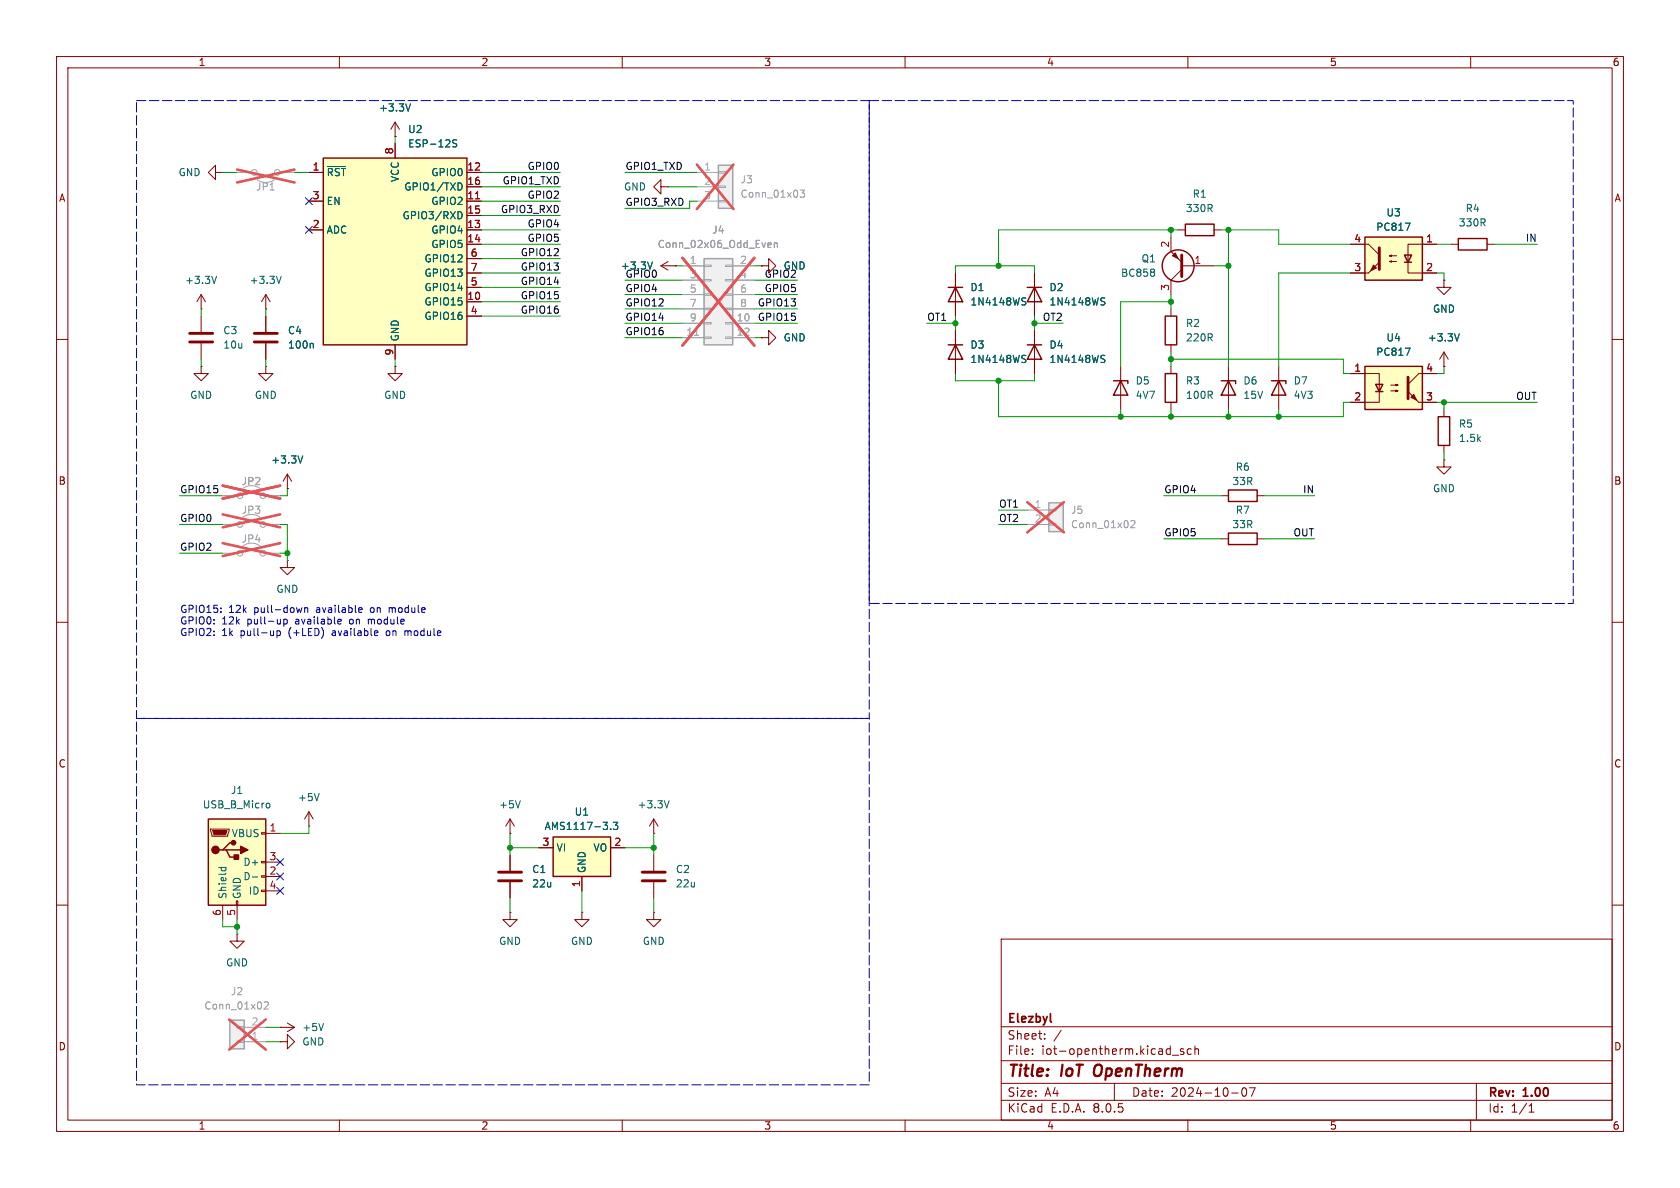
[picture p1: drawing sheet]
<svg xmlns="http://www.w3.org/2000/svg" width="297mm" height="210mm" viewBox="0 0 297 210" stroke-linecap="round" stroke-linejoin="round" font-family="sans-serif">
<g fill="none" stroke="#840000" stroke-width=".18">
<path d="M10 10h277v190h-277zM12 12h273v186h-273zM60 10v2M110 10v2M160 10v2M210 10v2M260 10v2M10 60h2M47 55.9v2.8M285 60h2M47 60.7v2.8M50.8 99.1v1.2h1.3l-1.3 1.3-1.3-1.3h1.3"/>
<path d="M50.8 99.1h.1M10 110h2M285 110h2M10 160h2M285 160h2M177 166h108v32h-108zM60 198v2M110 198v2M160 198v2M177 194.5h108M177 191.5h108M177 187.5h108"/>
<path d="M177 181.5h108M182.5 186.3v.1M182.5 185.5v.1M184.7 183.6v.1M184.7 182.8v.1M187.6 182.1l-1.3 2M197 191.5v3M207.2 186.5h1.2M209.2 185.5l-.3-.1-.2 .2v.2l.5 .2v.3h-.5M210 198v2M210.6 185.5l-.4-.1-.3 .3v.4l.1 .2h.6M211.2 185.5l.3-.1 .3 .1 .1 .9"/>
<path d="M211.2 184.9v1.5M217.7 193.2h1.2M219.7 192.4l.2-.1a.81 .81 0 0 1 .6 .6 .81 .81 0 0 1-.3 .8l-.2 .1a.81 .81 0 0 1-.3-1.4zM220.9 192.3h1l-.7 1.5M260 198v2M261 191.5v6.5M270.3 196.6h.9M270.3 195.5l.4-.4v1.5"/>
</g>
<path d="M193.6 188.5a1.5 1.5 0 0 0 0 1.6" fill="none" stroke="#840000" stroke-width=".4"/>
<path d="M185.8 180.6l.1 .1" fill="none" stroke="#840000" stroke-width=".3"/>
<path d="M45 58.9h4M45 60.5h4" fill="none" stroke="#840000" stroke-width=".51"/>
<path d="M55.2 60.7l.2 .2v.6" fill="none" stroke="#006464" stroke-width=".18"/>
<g fill="none" stroke="#a1a1a1" stroke-width=".18">
<path d="M39.4 97.8h2.5M42.9 96.5a2.54 2.54 0 0 1 3.1 0M47 97.8h2.5"/>
<circle cx="42.4" cy="97.8" r=".51"/>
<circle cx="46.5" cy="97.8" r=".51"/>
</g>
<path d="M39.4 96l10.1 2.3M49.5 96l-10.1 2.3" fill="none" stroke="#e65255" stroke-width=".46"/>
<path d="M241.3 41.9h10.2v7.6h-10.2z" fill="#ffffc2"/>
<path d="M241.3 41.9h10.2v7.6h-10.2zM248.3 45.1h1.3l-.7 1.3zM248.3 46.4h1.3M257.8 42.2h5.1v2h-5.1zM206 66h2v5.1h-2zM215.9 67.3h2.5v.5M217.2 67.3l1.2 2.6h-2.5zM224.8 67.3h2.5v.5M226.1 67.3l1.2 2.6h-2.5zM217.2 94.2h5v2.1h-5zM217.2 86.6h5v2h-5z" fill="none" stroke="#840000" stroke-width=".25"/>
<g fill="none" stroke="#840000" stroke-width=".18">
<path d="M116.8 33v-1.2l-1.2 1.2 1.2 1.3v-1.3h1.3M118.1 33h.1M35.6 54.6h.1M35.6 52.1v2.5M35.6 55.9v2.8M35.6 52.1l-.8 1.2M35.6 52.1l.7 1.2M47 54.6h.1M47 52.1l-.8 1.2M47 52.1v2.5M47 52.1l.8 1.2M238.8 43.2h3.1l1.9 1.9"/>
<path d="M238.8 48.3h3.1M245.6 46.2l.4-.1v.3l-.4-.2h1.3M245.6 45.2l.4-.1v.2l-.4-.1h1.3M254 43.2h-5.1v5.1h5.1M255.3 49.5v1.3h1.2l-1.2 1.3-1.3-1.3h1.3M255.3 49.5h.1M256.5 43.2h1.3M262.9 43.2h1.3M35.6 64.8v1.2h1.2l-1.2 1.3-1.3-1.3h1.3M35.6 64.8h.1M35.6 60.7v2.8M47 64.8v1.2h1.3l-1.3 1.3-1.3-1.3h1.3"/>
<path d="M47 64.8h.1M207 64.8v1.2M207 71.1v1.3M217.2 64.8v7.6M226.1 64.8v7.6M50.8 86.4h.1M50.8 83.8l-.8 1.3M50.8 83.8v2.6M50.8 83.8l.8 1.3M215.9 95.3h1.3M215.9 87.6h1.3M222.2 95.3h1.3"/>
<path d="M222.2 87.6h1.3"/>
</g>
<g fill="#840000" stroke="#840000" stroke-width=".18">
<path d="M241.9 48.3l1.9-1.9z"/>
<path d="M242.8 46.9l.5 .5-1 .5z"/>
</g>
<path d="M33.5 58.9h4.1M243.8 43.8v3.8M33.5 60.5h4.1" fill="none" stroke="#840000" stroke-width=".51"/>
<path d="M248.4 39.4h.9l-.6 1.3M38.3 48.8l-.4 1.3M49.7 48.8l-.4 1.3M53.5 80.6l-.4 1.3" fill="none" stroke="#006464" stroke-width=".18"/>
<g fill="none" stroke="#a1a1a1" stroke-width=".18">
<path d="M39.4 92.7h2.5M39.4 87.6h2.5M42.9 91.4a2.54 2.54 0 0 1 3.1 0M42.9 86.4a2.54 2.54 0 0 1 3.1 0M47 92.7h2.5M47 87.6h2.5"/>
<circle cx="42.4" cy="92.7" r=".51"/>
<circle cx="42.4" cy="87.6" r=".51"/>
<circle cx="46.5" cy="92.7" r=".51"/>
<circle cx="46.5" cy="87.6" r=".51"/>
</g>
<path d="M39.4 90.9l10.1 2.3M39.4 85.9l10.1 2.2M49.5 90.9l-10.1 2.3M49.5 85.9l-10.1 2.2" fill="none" stroke="#e65255" stroke-width=".46"/>
<path d="M185.4 88.9h2.6v5.1h-2.6z" fill="#f0f0f0"/>
<path d="M181.6 90.2h3.8M181.6 92.7h3.8M185.4 92.6h1.3v.2h-1.3zM185.4 90h1.3v.3h-1.3z" fill="none" stroke="#a1a1a1" stroke-width=".18"/>
<path d="M185.4 88.9h2.6v5.1h-2.6z" fill="none" stroke="#a1a1a1" stroke-width=".25"/>
<path d="M199.9 92.1l.5-.1 .3 .4-.8 .9h.8" fill="none" stroke="#989898" stroke-width=".18"/>
<path d="M181.6 88.8l6.5 5.3M188.1 88.8l-6.5 5.3" fill="none" stroke="#e65255" stroke-width=".46"/>
<path d="M198.1 64.8v7.6M41.9 165.1v1.3h1.3l-1.3 1.2-1.3-1.2h1.3M41.9 165.1h.1" fill="none" stroke="#840000" stroke-width=".18"/>
<path d="M196.8 67.3h2.6v.5M198.1 67.3l1.3 2.6h-2.6z" fill="none" stroke="#840000" stroke-width=".25"/>
<path d="M40.6 180.3h2.6v5.1h-2.6z" fill="#f0f0f0"/>
<path d="M41.9 181.5h1.3v.2h-1.3zM41.9 184h1.3v.3h-1.3zM43.2 184.2h3.8M43.2 181.6h3.8" fill="none" stroke="#a1a1a1" stroke-width=".18"/>
<path d="M40.6 180.3h2.6v5.1h-2.6z" fill="none" stroke="#a1a1a1" stroke-width=".25"/>
<path d="M46.7 177.2l.5-.1 .2 .4-.7 .9h.7" fill="none" stroke="#989898" stroke-width=".18"/>
<path d="M40.5 180.2l6.5 5.3M47 180.2l-6.5 5.3" fill="none" stroke="#e65255" stroke-width=".46"/>
<path d="M49.5 184.2h1.3v-1.3l1.3 1.3-1.3 1.2v-1.2M49.5 184.2h.1" fill="none" stroke="#840000" stroke-width=".18"/>
<path d="M36.8 144.8h10.2v15.2h-10.2z" fill="#ffffc2"/>
<path d="M167.6 50.8h2.6M168.9 50.8l1.3 2.5h-2.6zM167.6 61h2.6M168.9 61l1.3 2.5h-2.6zM181.6 61h2.5M182.9 61l1.2 2.5h-2.5zM36.8 144.8h10.2v15.2h-10.2zM39.4 150.2h.6l.6 1.3h1.3M40 150.2h2.5M41.3 149h-.7l-1.2 1.2h-.7" fill="none" stroke="#840000" stroke-width=".25"/>
<g fill="#840000" stroke="#840000" stroke-width=".25">
<path d="M42.5 149.6l1.3 .6-1.3 .7z"/>
<path d="M41.4 151.1h.8v.8h-.8z"/>
<circle cx="38.1" cy="150.2" r=".63"/>
<circle cx="41.3" cy="149" r=".38"/>
</g>
<g fill="none" stroke="#840000" stroke-width=".18">
<path d="M168.9 48.3v7.6M168.9 58.4v7.6M182.9 58.4v7.6M255.3 64.8h.1M255.3 62.2l-.8 1.3M255.3 62.2v2.6M255.3 62.2l.7 1.3M255.3 81.3v1.3h1.2l-1.2 1.2-1.3-1.2h1.3M255.3 81.3h.1M37.2 146.6h3.3v.2l-.2 1h-2.8zM41.8 159.3h.2v.7h-.2zM46.2 157.4h.8v.2h-.8z"/>
<path d="M46.2 154.8h.8v.3h-.8zM46.2 152.3h.8v.2h-.8zM46.2 147.2h.8v.2h-.8zM47 147.3h2.5M47 154.9h2.5M47 152.4h2.5M47 157.5h2.5M39.4 160v2.6M41.9 160v2.6M49.5 181.6h.1M49.5 181.6h2.6M50.8 180.8l1.3 .8"/>
<path d="M52.1 181.6l-1.3 .8"/>
</g>
<path d="M37.6 146.8h2.5l-.2 .8h-2.1z" fill="#840000" stroke="#840000" stroke-width=".18"/>
<g fill="none" stroke="#006464" stroke-width=".18">
<path d="M180.9 53.3l.3 .1 .2 .3-.3 .2h-.3M180.9 52.6l.5 .1M258 59l-.4 1.3M180.9 63.4l.3 .1 .2 .3-.3 .3h-.3M180.9 62.8l.5 .1M194.8 63.4l.4 .1 .1 .3-.2 .3h-.3M194.8 62.8l.5 .1M38.7 153.3h1.2M39.2 153.3l-.1 .4M39.9 153.3v.4M44.6 155h1M47.3 142h.3l.1 .2v.5l-.4 .1"/>
<path d="M57.2 180.9l-.4 1.3"/>
</g>
<path d="M241.3 64.8h10.2v7.6h-10.2z" fill="#ffffc2"/>
<path d="M206 55.9h2v5.1h-2zM241.3 64.8h10.2v7.6h-10.2zM243.2 67.9h1.3l-.7 1.3zM243.2 69.2h1.3" fill="none" stroke="#840000" stroke-width=".25"/>
<g fill="none" stroke="#840000" stroke-width=".18">
<path d="M207 54.6v1.3M207 61v1.2M238.8 66h5v5.1h-5M245.9 69.1h1.2l-.3 .1v-.2l.3 .1M245.9 68.1h1.2l-.3 .1v-.3l.3 .2M250.8 71.1h3.2M254 66h-3.2l-1.9 1.9M115.6 147.3h.1M115.6 144.8v2.5M115.6 151.1v2.8M115.6 156v2.8M115.6 144.8l-.8 1.3"/>
<path d="M115.6 144.8l.7 1.3"/>
</g>
<g fill="#840000" stroke="#840000" stroke-width=".18">
<path d="M248.9 69.2l1.9 1.9z"/>
<path d="M249.9 69.7l.5 1-1-.5z"/>
</g>
<path d="M248.9 66.7v3.8M113.5 155.7h4.1M113.5 154.2h4.1" fill="none" stroke="#840000" stroke-width=".51"/>
<path d="M248.4 61.5h.9l-.6 1.3M118.3 141.5l-.4 1.3" fill="none" stroke="#006464" stroke-width=".18"/>
<path d="M127 29.2h2.5v7.6h-2.5z" fill="#f0f0f0"/>
<path d="M123.2 30.5h3.8M123.2 33h3.8M123.2 35.6h3.8M127 35.4h1.3v.3h-1.3zM127 32.9h1.3v.2h-1.3zM127 30.4h1.3v.2h-1.3z" fill="none" stroke="#a1a1a1" stroke-width=".18"/>
<path d="M127 29.2h2.5v7.6h-2.5z" fill="none" stroke="#a1a1a1" stroke-width=".25"/>
<path d="M141.4 33.6h.8l-.4 .5 .4 .1v.5l-.2 .2-.6-.2" fill="none" stroke="#989898" stroke-width=".18"/>
<path d="M123.2 29.1l6.5 7.9M129.7 29.1l-6.5 7.9" fill="none" stroke="#e65255" stroke-width=".46"/>
<path d="M90.2 147.3h.1M90.2 144.8l-.8 1.3M90.2 144.8v2.5M90.2 144.8l.7 1.3" fill="none" stroke="#840000" stroke-width=".18"/>
<path d="M92 141.5l-.4 1.3" fill="none" stroke="#006464" stroke-width=".18"/>
<path d="M97.8 148h10.1v6.9h-10.1z" fill="#ffffc2"/>
<g fill="none" stroke="#840000" stroke-width=".25">
<path d="M209.5 39.6h5.1v2.1h-5.1zM181.6 50.8h2.5M182.9 50.8l1.2 2.5h-2.5zM254.3 73.7h2v5h-2zM97.8 148h10.1v6.9h-10.1z"/>
<circle cx="208.3" cy="47" r="2.82"/>
</g>
<g fill="none" stroke="#840000" stroke-width=".18">
<path d="M38.1 30.5v-1.3l-1.3 1.3 1.3 1.3v-1.3h1.3M39.4 30.5h.1M69.8 24.1h.1M69.8 21.6l-.7 1.3M69.8 21.6v2.5M69.8 21.6l.8 1.3M116.8 47h2.6M116.8 47l1.3 .8M118.1 46.2l-1.3 .8M119.4 47h.1M134.6 59.7h1.3v-1.3l1.3 1.3-1.3 1.3v-1.3M134.6 59.7h.1"/>
<path d="M182.9 48.3v7.6M207 41.9v2.6l1.9 1.9M208.3 40.6h1.2M208.9 47.6l-1.9 1.9v2.6M208.9 47h5.7M214.6 40.6h1.3M69.8 64.8v1.2h1.3l-1.3 1.3-1.2-1.3h1.2M69.8 64.8h.1M255.3 72.4v1.3M255.3 78.7v1.3M54.6 146.1h.1M54.6 143.5l-.8 1.3"/>
<path d="M54.6 143.5v2.6M54.6 143.5l.8 1.3M90.2 151.1v2.8M90.2 156v2.8M95.2 149.9h2.6M102.9 154.9v2.6M107.9 149.9h2.6M90.2 161.3v1.3h1.2l-1.2 1.2-1.3-1.2h1.3M90.2 161.3h.1M102.9 161.3v1.3h1.2l-1.2 1.2-1.3-1.2h1.3M102.9 161.3h.1M115.6 161.3v1.3h1.2l-1.2 1.2-1.3-1.2h1.3"/>
<path d="M115.6 161.3h.1"/>
</g>
<path d="M72.6 18.4l-.5 1.2M115.3 46.3l-.4 1.3M194.8 53.3l.4 .1 .1 .3-.2 .2h-.3M194.8 52.6l.5 .1M204 47.6l.1 .2-.1 .3M204 48.2l.1 .2-.1 .4M56.4 140.3l-.4 1.2M107.9 146.5v.1M108.4 145.4h.8l-.4 .4 .4 .2v.5l-.2 .1-.6-.1" fill="none" stroke="#006464" stroke-width=".18"/>
<path d="M208.9 45.1v3.8M88.1 155.7h4.1M88.1 154.2h4.1" fill="none" stroke="#840000" stroke-width=".51"/>
<path d="M207.3 45.2l.5-.5 .5 1z" fill="#840000" stroke="#840000" stroke-width=".18"/>
<g fill="none" stroke="#a1a1a1" stroke-width=".18">
<path d="M41.9 30.5h2.5M45.5 31.8a2.54 2.54 0 0 0 3 0M49.5 30.5h2.6"/>
<circle cx="45" cy="30.5" r=".51"/>
<circle cx="49" cy="30.5" r=".51"/>
</g>
<path d="M41.9 30l10.2 2.3M52.1 30l-10.2 2.3" fill="none" stroke="#e65255" stroke-width=".46"/>
<path d="M124.5 45.7h5v15.3h-5z" fill="#f0f0f0"/>
<g fill="none" stroke="#a1a1a1" stroke-width=".18">
<path d="M120.6 47h3.9M120.6 57.2h3.9M120.6 59.7h3.9M120.6 49.5h3.9M120.6 52.1h3.9M120.6 54.6h3.9M124.5 59.6h1.2v.2h-1.2zM124.5 57h1.2v.3h-1.2zM124.5 54.5h1.2v.2h-1.2zM124.5 51.9h1.2v.3h-1.2zM124.5 49.4h1.2v.3h-1.2zM124.5 46.9h1.2v.2h-1.2z"/>
<path d="M128.3 59.6h1.2v.2h-1.2zM128.3 57h1.2v.3h-1.2zM128.3 54.5h1.2v.2h-1.2zM128.3 51.9h1.2v.3h-1.2zM128.3 49.4h1.2v.3h-1.2zM128.3 46.9h1.2v.2h-1.2zM129.5 47h3.8M129.5 57.2h3.8M129.5 59.7h3.8M129.5 49.5h3.8M129.5 52.1h3.8M129.5 54.6h3.8"/>
</g>
<path d="M124.5 45.7h5v15.3h-5z" fill="none" stroke="#a1a1a1" stroke-width=".25"/>
<path d="M122.8 59.3h.7" fill="none" stroke="#aaa" stroke-width=".18"/>
<path d="M135.9 42.9l.4 .1v.2l-.6 .1M136.3 43.7l-.4 .1M136.9 43l.2-.1 .3 .1v.8M136.9 42.9v.9" fill="none" stroke="#989898" stroke-width=".18"/>
<path d="M120.6 45.6l12.7 15.5M133.3 45.6l-12.7 15.5" fill="none" stroke="#e65255" stroke-width=".46"/>
<path d="M134.6 47h1.3v-1.3l1.3 1.3-1.3 1.3v-1.3M134.6 47h.1" fill="none" stroke="#840000" stroke-width=".18"/>
<path d="M57.1 27.9h25.4v33.1h-25.4z" fill="#ffffc2"/>
<path d="M57.1 27.9h25.4v33.1h-25.4z" fill="none" stroke="#840000" stroke-width=".25"/>
<g fill="none" stroke="#840000" stroke-width=".18">
<path d="M54.6 30.5h2.5M54.6 35.6h2.5M69.8 24.1h.1M69.8 25.4v2.5M82.5 30.5h2.6M82.5 35.6h2.6M82.5 38.1h2.6M82.5 33h2.6M47 55.9v2.8M54.6 40.6h2.5M82.5 53.3h2.6M82.5 40.6h2.6"/>
<path d="M82.5 43.2h2.6M82.5 55.9h2.6M82.5 50.8h2.6M82.5 45.7h2.6M82.5 48.3h2.6M119.4 47h.1M134.6 59.7h.1M134.6 47h.1M168.9 48.3v2.5M168.9 53.3v2.6M168.9 58.4v2.6M182.9 48.3v2.5"/>
<path d="M182.9 53.3v2.6M182.9 58.4v2.6M238.8 43.2h2.5M238.8 48.3h2.5M251.5 43.2h2.5M251.5 48.3h2.5M255.3 49.5h.1M47 60.7v2.8M69.8 61v2.5M168.9 63.5v2.5M182.9 63.5v2.5M238.8 66h2.5"/>
<path d="M238.8 71.1h2.5M251.5 66h2.5M251.5 71.1h2.5M255.3 64.8h.1M50.8 86.4h.1M90.2 151.1v2.8M90.2 156v2.8M95.2 149.9h2.6M102.9 154.9v2.6M107.9 149.9h2.6"/>
</g>
<g fill="none" stroke="#006464" stroke-width=".18">
<path d="M72.6 18.4l-.5 1.2M57.9 29.4h3.2M80.7 24.8l-.4-.1-.2 .1v.4l.5 .2 .1 .3-.2 .3-.5-.1M81 37.4a.64 .64 0 0 1 .7 .6 .64 .64 0 0 1-.7 .7M81.3 32.3a.68 .68 0 0 1 .4 .7 .68 .68 0 0 1-.4 .6M248.4 39.4h.9l-.6 1.3M115.3 46.3l-.4 1.3M180.9 53.3l.3 .1 .2 .3-.3 .2h-.3M180.9 52.6l.5 .1M194.8 53.3l.4 .1 .1 .3-.2 .2h-.3M194.8 52.6l.5 .1M258 59l-.4 1.3"/>
<path d="M55.2 60.7l.2 .2v.6M180.9 63.4l.3 .1 .2 .3-.3 .3h-.3M180.9 62.8l.5 .1M194.8 63.4l.4 .1 .1 .3-.2 .3h-.3M194.8 62.8l.5 .1M248.4 61.5h.9l-.6 1.3M53.5 80.6l-.4 1.3M107.9 146.5v.1M108.4 145.4h.8l-.4 .4 .4 .2v.5l-.2 .1-.6-.1"/>
</g>
<path d="M84.1 35.1h.7" fill="none" stroke="#a90000" stroke-width=".18"/>
<g fill="none" stroke="#0000c2" stroke-width=".18">
<path d="M39 108.1v.2M39 107.5v.1M49 111.5v1.3M49.4 111.6l.2 .2-.1 .4-.2 .2-.3-.1M50.2 109.5v1.2M50.7 109.5l.1 .2-.1 .5-.2 .1h-.3M53.4 107.4l-.3 .9-.2-.6M53.9 107.4v.9M53.9 107.5l.1-.1 .3 .1 .1 .8M59.9 109.5h.4v.3l-.6 .1M60.3 110.3h-.4M63.6 107.4l.4 .1v.2l-.6 .1"/>
<path d="M64 108.2l-.4 .1M65.1 109.5v.8M65.3 109.5l-.2 .1M66.6 111.5l.2 .3-.6 .1M66.7 112.3l-.1 .1M68.4 111.6l-.1 .2 .1 .5M68.8 107.4v.9M69 107.4l-.2 .1M71.6 111.5v.9M71.9 111.5l-.3 .1"/>
</g>
<path d="M24.1 17.8h129.6v109.2h-129.6zM153.7 17.8h124.4v88.9h-124.4zM24.1 127h129.6v64.8h-129.6z" fill="none" stroke="#0000c2" stroke-width=".18" stroke-dasharray="1.7 .6"/>
<g fill="none" stroke="#009600" stroke-width=".18">
<path d="M39.4 30.5h2.5M52.1 30.5h2.5M69.8 24.1v1.3M85.1 38.1h14M85.1 33h14M85.1 35.6h14M85.1 30.5h14M110.5 30.5h12.7M118.1 33h5.1M123.2 35.6h-1.3v1.2h-11.4M35.6 54.6v1.3M47 54.6v1.3"/>
<path d="M85.1 53.3h14M85.1 45.7h14M85.1 55.9h14M85.1 50.8h14M85.1 48.3h14M85.1 43.2h14M85.1 40.6h14M110.5 57.2h10.1M110.5 59.7h10.1M110.5 54.6h10.1M110.5 49.5h10.1M110.5 52.1h10.1"/>
<path d="M119.4 47h1.2M133.3 57.2h7.7M133.3 59.7h1.3M133.3 54.6h7.7M133.3 49.5h7.7M133.3 47h1.3M133.3 52.1h7.7M163.8 57.2h5.1M168.9 48.3v-1.3h14v1.3M168.9 55.9v2.5M182.9 57.2h5.1M182.9 55.9v2.5"/>
<path d="M207 53.3h-8.9v11.5M207 40.6v1.3M207 52.1v2.5M208.3 40.6h-31.8v6.4M214.6 47h2.6M215.9 40.6h10.2v2.6h12.7M217.2 40.6v24.2M238.8 48.3h-12.7v16.5M254 48.3h1.3v1.2M254 43.2h2.5M264.2 43.2h7.6M35.6 63.5v1.3"/>
<path d="M47 63.5v1.3M69.8 63.5v1.3M168.9 66v1.3h14v-1.3M176.5 67.3v6.4h61v-2.6h1.3M198.1 72.4v1.3M207 63.5h30.5v2.5h1.3M207 62.2v2.6M207 72.4v1.3M217.2 72.4v1.3M226.1 72.4v1.3M254 71.1h17.8M255.3 64.8v1.2h-1.3"/>
<path d="M255.3 71.1v1.3M31.7 92.7h7.7M31.7 97.8h7.7M31.7 87.6h7.7M49.5 92.7h1.3v6.4M49.5 97.8h1.3M50.8 86.4v1.2h-1.3M176.5 92.7h5.1M176.5 90.2h5.1M205.7 87.6h10.2M205.7 95.3h10.2M223.5 87.6h8.9"/>
<path d="M223.5 95.3h8.9M255.3 80v1.3M54.6 146.1v1.2h-5.1M90.2 147.3v3.8M90.2 158.8v2.5M90.2 149.9h5M102.9 157.5v3.8M110.5 149.9h5.1M115.6 147.3v3.8M115.6 158.8v2.5M39.4 162.6v1.2h2.5M41.9 162.6v2.5"/>
<path d="M47 184.2h2.5M47 181.6h2.5"/>
</g>
<path d="M54 35l1.2 1.2M55.2 35l-1.2 1.2M54 40l1.2 1.2M55.2 40l-1.2 1.2M48.9 154.3l1.2 1.2M48.9 156.9l1.2 1.2M48.9 151.8l1.2 1.2M50.1 154.3l-1.2 1.2M50.1 156.9l-1.2 1.2M50.1 151.8l-1.2 1.2" fill="none" stroke="#000084" stroke-width=".18"/>
<g fill="none" stroke="#a1a1a1" stroke-width=".18">
<path d="M120.6 47h3.9M120.6 57.2h3.9M120.6 59.7h3.9M120.6 49.5h3.9M120.6 52.1h3.9M120.6 54.6h3.9M129.5 47h3.8M129.5 57.2h3.8M129.5 59.7h3.8M129.5 49.5h3.8M129.5 52.1h3.8M129.5 54.6h3.8"/>
<path d="M39.4 87.6h2.5M47 87.6h2.5"/>
</g>
<path d="M120.6 45.6l12.7 15.5M133.3 45.6l-12.7 15.5M39.4 85.9l10.1 2.2M49.5 85.9l-10.1 2.2" fill="none" stroke="#e65255" stroke-width=".46"/>
<path d="M135.9 42.9l.4 .1v.2l-.6 .1M136.3 43.7l-.4 .1M136.9 43l.2-.1 .3 .1v.8M136.9 42.9v.9" fill="none" stroke="#989898" stroke-width=".18"/>
<path d="M122.8 59.3h.7" fill="none" stroke="#aaa" stroke-width=".18"/>
<g fill="#009600" stroke="#009600" stroke-width=".18">
<circle cx="168.9" cy="57.2" r=".46"/>
<circle cx="90.2" cy="149.9" r=".46"/>
<circle cx="41.9" cy="163.8" r=".46"/>
<circle cx="115.6" cy="149.9" r=".46"/>
<circle cx="50.8" cy="97.8" r=".46"/>
<circle cx="255.3" cy="71.1" r=".46"/>
<circle cx="207" cy="63.5" r=".46"/>
<circle cx="198.1" cy="73.7" r=".46"/>
<circle cx="207" cy="73.7" r=".46"/>
<circle cx="226.1" cy="73.7" r=".46"/>
<circle cx="217.2" cy="73.7" r=".46"/>
<circle cx="217.2" cy="47" r=".46"/>
<circle cx="217.2" cy="40.6" r=".46"/>
<circle cx="207" cy="40.6" r=".46"/>
<circle cx="176.5" cy="47" r=".46"/>
<circle cx="176.5" cy="67.3" r=".46"/>
<circle cx="182.9" cy="57.2" r=".46"/>
<circle cx="207" cy="53.3" r=".46"/>
</g>
<g font-size="2.8" fill="#840000">
<text x="178" y="190.9">Title:</text>
<text x="187.7" y="190.9">IoT</text>
<text x="194.3" y="190.9">OpenTherm</text>
</g>
<g font-size="2.1" fill="#840000">
<text x="178" y="184">Sheet:</text>
<text x="178" y="181.2">Elezbyl</text>
<text x="178" y="186.7">File:</text>
<text x="184.1" y="186.7">iot-opentherm.kicad_sch</text>
<text x="178" y="196.9">KiCad</text>
<text x="178" y="194.1">Size:</text>
<text x="184.7" y="194.1">A4</text>
<text x="185.7" y="196.9">E.D.A.</text>
<text x="193.3" y="196.9">8.0.5</text>
<text x="200" y="194.1">Date:</text>
<text x="207" y="194.1">2024-10-07</text>
<text x="263" y="194.3">Rev:</text>
<text x="263" y="196.9">Id:</text>
<text x="267.1" y="196.9">1/1</text>
<text x="269.4" y="194.3">1.00</text>
</g>
<g font-size="1.8" fill="#840000">
<text x="35" y="11.9">1</text>
<text x="85" y="11.9">2</text>
<text x="135" y="11.9">3</text>
<text x="185" y="11.9">4</text>
<text x="235" y="11.9">5</text>
<text x="285" y="11.9">6</text>
<text x="10.3" y="35.9">A</text>
<text x="285.3" y="35.9">A</text>
<text x="10.3" y="85.9">B</text>
<text x="285.3" y="85.9">B</text>
<text x="10.3" y="135.9">C</text>
<text x="285.3" y="135.9">C</text>
<text x="10.3" y="185.9">D</text>
<text x="285.3" y="185.9">D</text>
<text x="35" y="199.9">1</text>
<text x="85" y="199.9">2</text>
<text x="135" y="199.9">3</text>
<text x="185" y="199.9">4</text>
<text x="235" y="199.9">5</text>
<text x="285" y="199.9">6</text>
</g>
<g font-size="1.8" fill="#006464">
<text x="66.9" y="19.9">+3.3V</text>
<text x="72.1" y="23.7">U2</text>
<text x="72.1" y="26.3">ESP-12S</text>
<text x="31.5" y="31.3">GND</text>
<text x="57.7" y="31.3">~{RST}</text>
<text x="70.7" y="32.3" transform="rotate(-90 70.7 32.3)">VCC</text>
<text x="71.4" y="33.9">GPIO1/TXD</text>
<text x="76.2" y="31.3">GPIO0</text>
<text x="110.2" y="33.9">GND</text>
<text x="210.7" y="35.2">R1</text>
<text x="57.7" y="41.5">ADC</text>
<text x="57.7" y="36.4">EN</text>
<text x="71.1" y="39">GPIO3/RXD</text>
<text x="76.2" y="36.4">GPIO2</text>
<text x="76.2" y="41.5">GPIO4</text>
<text x="209.5" y="37.7">330R</text>
<text x="243.2" y="41">PC817</text>
<text x="245" y="38.5">U3</text>
<text x="257.8" y="40.2">330R</text>
<text x="259" y="37.7">R4</text>
<text x="74.9" y="46.6">GPIO12</text>
<text x="76.2" y="44">GPIO5</text>
<text x="109.7" y="47.9">+3.3V</text>
<text x="138.4" y="47.9">GND</text>
<text x="201.7" y="46.6">Q1</text>
<text x="32.6" y="50.4">+3.3V</text>
<text x="44" y="50.4">+3.3V</text>
<text x="74.9" y="51.7">GPIO14</text>
<text x="74.9" y="49.1">GPIO13</text>
<text x="171.5" y="51.7">D1</text>
<text x="185.4" y="51.7">D2</text>
<text x="198.1" y="49.1">BC858</text>
<text x="39.4" y="59.3">C3</text>
<text x="50.8" y="59.3">C4</text>
<text x="74.9" y="54.2">GPIO15</text>
<text x="74.9" y="56.7">GPIO16</text>
<text x="171.5" y="54.2">1N4148WS</text>
<text x="185.4" y="54.2">1N4148WS</text>
<text x="209.6" y="58">R2</text>
<text x="253.2" y="55.5">GND</text>
<text x="39.4" y="61.8">10u</text>
<text x="50.8" y="61.8">100n</text>
<text x="70.7" y="60.5" transform="rotate(-90 70.7 60.5)">GND</text>
<text x="138.4" y="60.6">GND</text>
<text x="171.5" y="61.8">D3</text>
<text x="171.5" y="64.4">1N4148WS</text>
<text x="185.4" y="61.8">D4</text>
<text x="185.4" y="64.4">1N4148WS</text>
<text x="209.6" y="60.6">220R</text>
<text x="243.2" y="63.1">PC817</text>
<text x="245" y="60.6">U4</text>
<text x="252.3" y="60.6">+3.3V</text>
<text x="33.5" y="70.7">GND</text>
<text x="45" y="70.7">GND</text>
<text x="67.8" y="70.7">GND</text>
<text x="200.7" y="68.2">D5</text>
<text x="200.7" y="70.7">4V7</text>
<text x="209.6" y="68.2">R3</text>
<text x="209.6" y="70.7">100R</text>
<text x="219.7" y="68.2">D6</text>
<text x="219.7" y="70.7">15V</text>
<text x="228.6" y="68.2">D7</text>
<text x="228.6" y="70.7">4V3</text>
<text x="257.8" y="75.8">R5</text>
<text x="47.9" y="82.1">+3.3V</text>
<text x="218.4" y="83.4">R6</text>
<text x="257.8" y="78.3">1.5k</text>
<text x="217.8" y="86">33R</text>
<text x="253.2" y="87.2">GND</text>
<text x="217.8" y="93.6">33R</text>
<text x="218.4" y="91">R7</text>
<text x="48.8" y="105">GND</text>
<text x="35.8" y="143.1">USB_B_Micro</text>
<text x="40.7" y="140.6">J1</text>
<text x="52.6" y="141.8">+5V</text>
<text x="88.1" y="143.1">+5V</text>
<text x="112.6" y="143.1">+3.3V</text>
<text x="40.9" y="148.2">VBUS</text>
<text x="96.2" y="146.9">AMS1117-3.3</text>
<text x="101.5" y="144.4">U1</text>
<text x="42.9" y="155.8">D-</text>
<text x="42.9" y="153.3">D+</text>
<text x="94" y="154.5">C1</text>
<text x="98.3" y="150.7">VI</text>
<text x="103.7" y="154.4" transform="rotate(-90 103.7 154.4)">GND</text>
<text x="104.8" y="150.7">VO</text>
<text x="119.4" y="154.5">C2</text>
<text x="40.2" y="159" transform="rotate(-90 40.2 159)">Shield</text>
<text x="42.8" y="159" transform="rotate(-90 42.8 159)">GND</text>
<text x="43.9" y="158.3">ID</text>
<text x="94" y="157.1">22u</text>
<text x="119.4" y="157.1">22u</text>
<text x="88.1" y="167.2">GND</text>
<text x="100.8" y="167.2">GND</text>
<text x="113.5" y="167.2">GND</text>
<text x="39.9" y="171">GND</text>
<text x="53.3" y="185">GND</text>
<text x="53.3" y="182.5">+5V</text>
</g>
<g font-size="1.8" fill="#a90000">
<text x="69.6" y="27.4" transform="rotate(-90 69.6 27.4)">8</text>
<text x="55.2" y="30.2">1</text>
<text x="55.2" y="35.3">3</text>
<text x="82.5" y="35.3">11</text>
<text x="82.5" y="30.2">12</text>
<text x="82.5" y="32.8">16</text>
<text x="55.2" y="40.4">2</text>
<text x="82.5" y="40.4">13</text>
<text x="82.5" y="37.8">15</text>
<text x="82.5" y="42.9">14</text>
<text x="83.1" y="45.5">6</text>
<text x="206.8" y="43.9" transform="rotate(-90 206.8 43.9)">2</text>
<text x="211.1" y="46.7">1</text>
<text x="239.3" y="42.9">4</text>
<text x="252" y="42.9">1</text>
<text x="82.5" y="53.1">10</text>
<text x="83.1" y="50.5">5</text>
<text x="83.1" y="48">7</text>
<text x="206.8" y="51.5" transform="rotate(-90 206.8 51.5)">3</text>
<text x="239.3" y="48">3</text>
<text x="252" y="48">2</text>
<text x="83.1" y="55.6">4</text>
<text x="69.6" y="62.9" transform="rotate(-90 69.6 62.9)">9</text>
<text x="239.3" y="65.8">1</text>
<text x="252" y="65.8">4</text>
<text x="239.3" y="70.9">2</text>
<text x="252" y="70.9">3</text>
<text x="47.6" y="147.1">1</text>
<text x="95.8" y="149.6">3</text>
<text x="108.5" y="149.6">2</text>
<text x="47.6" y="154.7">2</text>
<text x="47.6" y="152.1">3</text>
<text x="39.1" y="162" transform="rotate(-90 39.1 162)">6</text>
<text x="41.7" y="162" transform="rotate(-90 41.7 162)">5</text>
<text x="47.6" y="157.2">4</text>
<text x="102.6" y="156.9" transform="rotate(-90 102.6 156.9)">1</text>
</g>
<g font-size="1.8" fill="#989898">
<text x="45.2" y="33.9">JP1</text>
<text x="130.8" y="32.6">J3</text>
<text x="130.8" y="35.2">Conn_01x03</text>
<text x="125.8" y="41.5">J4</text>
<text x="116.2" y="44">Conn_02x06_Odd_Even</text>
<text x="42.6" y="86">JP2</text>
<text x="42.6" y="91">JP3</text>
<text x="189.2" y="91">J5</text>
<text x="189.2" y="93.6">Conn_01x02</text>
<text x="42.6" y="96.1">JP4</text>
<text x="36" y="178.7">Conn_01x02</text>
<text x="40.7" y="176.1">J2</text>
</g>
<g font-size="1.8" fill="#0f0f0f">
<text x="88.8" y="32.7">GPIO1_TXD</text>
<text x="93.2" y="30.1">GPIO0</text>
<text x="93.2" y="35.2">GPIO2</text>
<text x="110.5" y="30.1">GPIO1_TXD</text>
<text x="88.5" y="37.8">GPIO3_RXD</text>
<text x="93.2" y="40.3">GPIO4</text>
<text x="110.5" y="36.5">GPIO3_RXD</text>
<text x="92" y="45.4">GPIO12</text>
<text x="92" y="47.9">GPIO13</text>
<text x="93.2" y="42.8">GPIO5</text>
<text x="269.6" y="42.8">IN</text>
<text x="92" y="50.5">GPIO14</text>
<text x="92" y="53">GPIO15</text>
<text x="110.5" y="49.2">GPIO0</text>
<text x="110.5" y="51.7">GPIO4</text>
<text x="135.1" y="51.7">GPIO5</text>
<text x="135.1" y="49.2">GPIO2</text>
<text x="92" y="55.5">GPIO16</text>
<text x="110.5" y="59.3">GPIO16</text>
<text x="110.5" y="54.3">GPIO12</text>
<text x="110.5" y="56.8">GPIO14</text>
<text x="133.9" y="54.3">GPIO13</text>
<text x="133.9" y="56.8">GPIO15</text>
<text x="163.8" y="56.8">OT1</text>
<text x="184.2" y="56.8">OT2</text>
<text x="267.9" y="70.8">OUT</text>
<text x="31.7" y="87.3">GPIO15</text>
<text x="176.5" y="89.8">OT1</text>
<text x="205.7" y="87.3">GPIO4</text>
<text x="230.3" y="87.3">IN</text>
<text x="31.7" y="92.4">GPIO0</text>
<text x="176.5" y="92.4">OT2</text>
<text x="205.7" y="94.9">GPIO5</text>
<text x="228.6" y="94.9">OUT</text>
<text x="31.7" y="97.4">GPIO2</text>
</g>
<g font-size="1.8" fill="#aaa">
<text x="124.4" y="30.2">1</text>
<text x="124.4" y="32.8">2</text>
<text x="124.4" y="35.3">3</text>
<text x="121.8" y="46.7">1</text>
<text x="130.7" y="46.7">2</text>
<text x="121.8" y="49.3">3</text>
<text x="121.8" y="51.8">5</text>
<text x="130.7" y="49.3">4</text>
<text x="130.7" y="51.8">6</text>
<text x="121.2" y="59.4">11</text>
<text x="121.8" y="54.4">7</text>
<text x="121.8" y="56.9">9</text>
<text x="130.1" y="56.9">10</text>
<text x="130.1" y="59.4">12</text>
<text x="130.7" y="54.4">8</text>
<text x="182.8" y="89.9">1</text>
<text x="182.8" y="92.5">2</text>
<text x="44.4" y="183.9">1</text>
<text x="44.4" y="181.4">2</text>
</g>
<g font-size="1.8" fill="#0000c2">
<text x="31.7" y="108.6">GPIO15:</text>
<text x="31.7" y="110.6">GPIO0:</text>
<text x="31.7" y="112.6">GPIO2:</text>
<text x="39.2" y="110.6">12k</text>
<text x="39.2" y="112.6">1k</text>
<text x="40.4" y="108.6">12k</text>
<text x="42.6" y="112.6">pull-up</text>
<text x="43.8" y="110.6">pull-up</text>
<text x="45" y="108.6">pull-down</text>
<text x="51.3" y="112.6">(+LED)</text>
<text x="52.5" y="110.6">available</text>
<text x="56.2" y="108.6">available</text>
<text x="59.2" y="112.6">available</text>
<text x="62.3" y="110.6">on</text>
<text x="65.7" y="110.6">module</text>
<text x="65.9" y="108.6">on</text>
<text x="68.9" y="112.6">on</text>
<text x="69.4" y="108.6">module</text>
<text x="72.4" y="112.6">module</text>
</g>
</svg>
